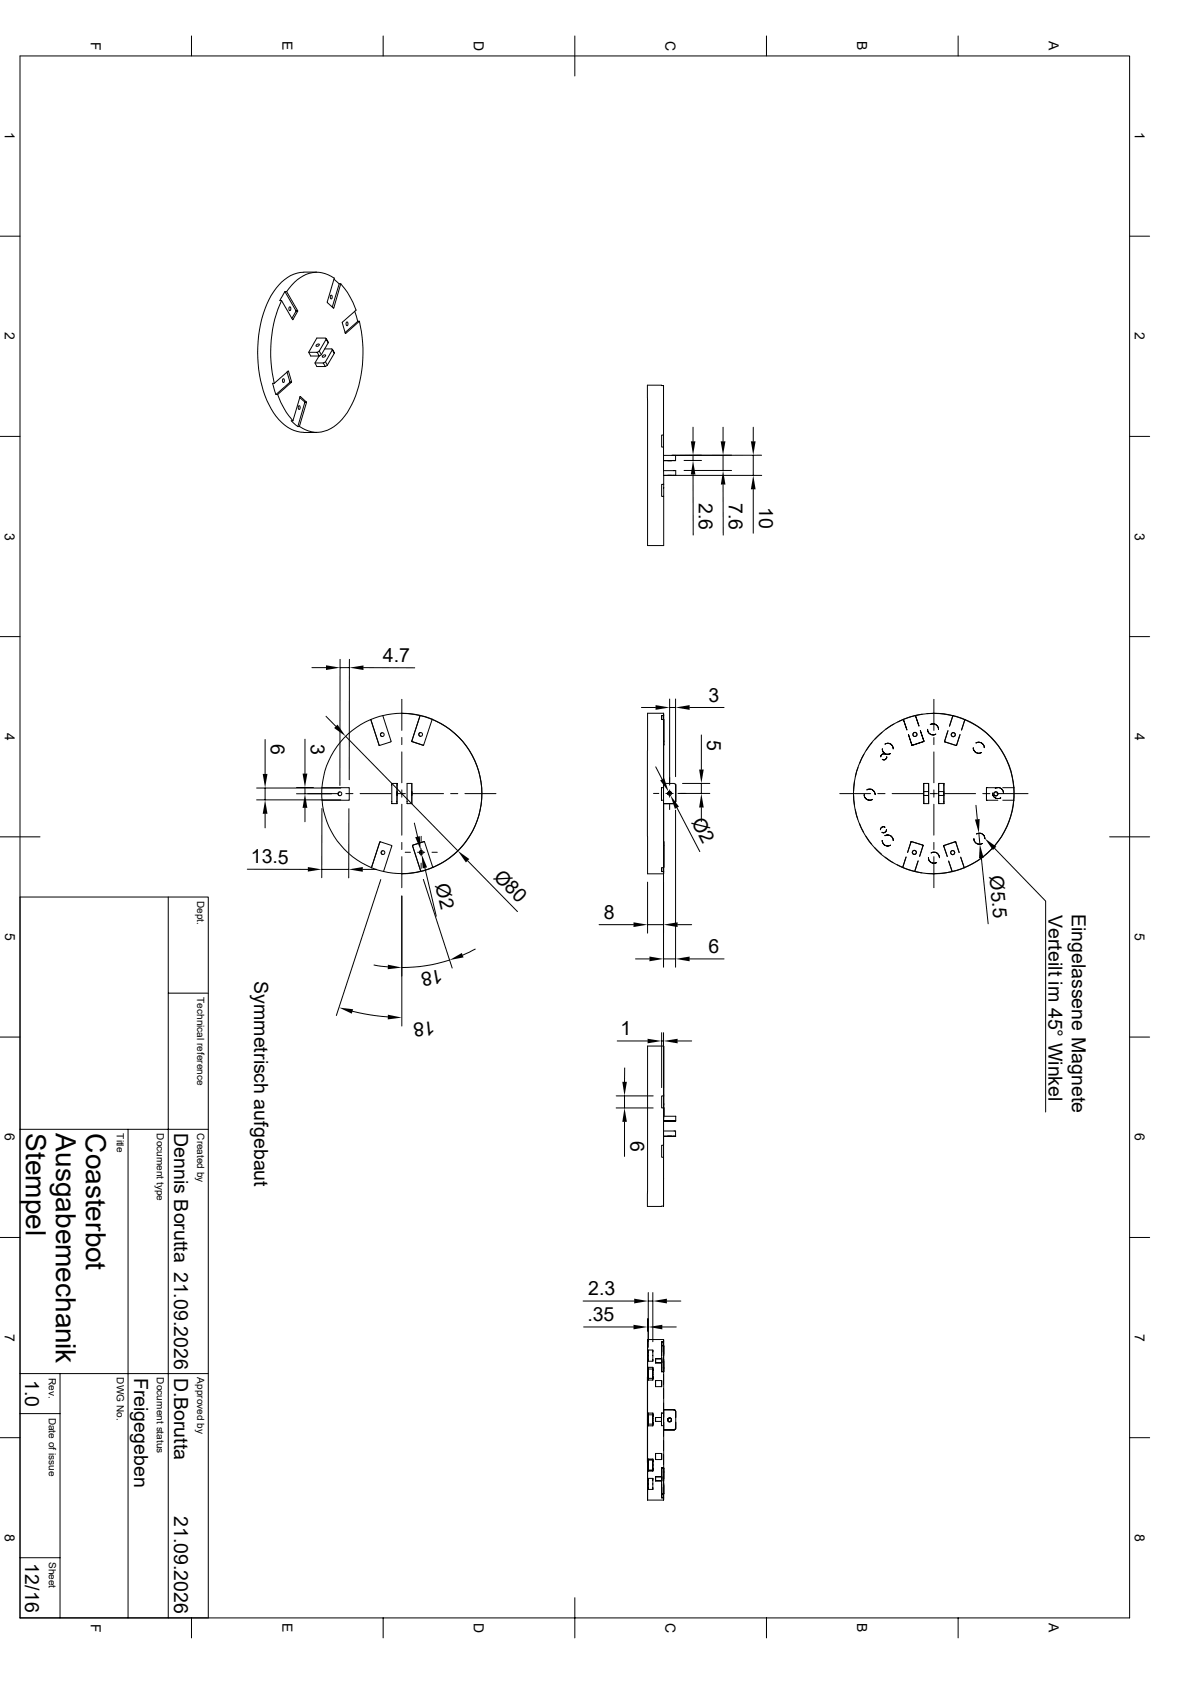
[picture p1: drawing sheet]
<svg xmlns="http://www.w3.org/2000/svg" width="297mm" height="420mm" viewBox="0 0 297 420" stroke-linecap="round" stroke-linejoin="round" font-family="sans-serif">
<g fill="none" stroke="#000" stroke-width=".25">
<path d="M5 14h276.9v390h-276.9zM47.8 9v5M95.6 9v5M143.5 9v10M191.3 9v5M239.1 9v5M0 59h5M281.9 59h5M70.3 75.1l2.7 4.7M70.3 75.1a32.3 32.3 0 0 0-1.8 20.6M71.1 72.8l-1.3 2.3h.5M71.1 72.8h.4"/>
<path d="M71.1 72.8l2.8 4.8M71.5 72.8a9.5 9.5 0 0 1 8.1-4.8l1.6 .3 2.2 1.2-1.7 6.1M71.5 72.8l2.8 4.8M72.2 76.7a.38 .38 0 0 1 .4 .4 .38 .38 0 0 1-.4 .4zM72.9 79.5l1-1.8h.4l-1.2 2.1M73 79.8h.1M73.9 77.6v.1M73.9 77.6h.4M74.3 77.6v.1M75.8 67.9h3.3M75.8 68a9.5 9.5 0 0 0-7.5 4.9 30.5 30.5 0 0 0-3.3 22.1 18.5 18.5 0 0 0 6.8 11.7 7.5 7.5 0 0 0 4 1.2M81.7 75.6l1.6 1.3"/>
<path d="M82.5 73.8a.38 .38 0 0 1 .4 .4 .38 .38 0 0 1-.4 .3zM83.2 76.9h.1M83.4 69.7l1.2 1.2M85 70.9h-.3l-1.8 5.8M85 70.9l-1.7 6M85 70.9a19.9 19.9 0 0 1 3.9 6.5M88.5 77.7l.8 2.5M88.9 77.4l-3.5 3.1M68.5 95.7h-.5l.9 2.8M68.9 98.5h.4M69.3 98.5a19.9 19.9 0 0 0 3.8 6.6M70.6 94.7a.38 .38 0 0 1 .4 .3 .38 .38 0 0 1-.4 .4z"/>
<path d="M71.6 92.9l.7 2.4M71.9 92.7l.9 2.6M72 92.7l-3.5 3M72.3 95.3h.5M72.3 95.3v.2M72.3 95.5l-3.4 3M72.3 95.5h.4M72.7 95.5l-3.4 3M72.8 95.3l-.1 .2M74.8 99.3l1.3 1.1h.4M74.9 99l1.6 1.4M74.9 99l-1.8 6.1"/>
<path d="M77 88h2.2M78.6 90.6h2.1M79.1 86l.5-.1a.42 .42 0 0 1-.2 .5 .42 .42 0 0 1-.5-.1zM79.6 88.9l-1 1.7 .5 .9h2.1l-.5-.9M79.7 87.7l-.5 .3M80.2 88.6l-.5 .3M80.5 88.9l.7-.3a.42 .42 0 0 1-.2 .5 .42 .42 0 0 1-.6-.1zM81 87.1h1.8l.1 .3M81.2 84.5l.2 .2M81.2 90.3l-.5 .3M81.2 84.4h-2.1l-2.1 3.6 .6 .9h2.1l-.5-.9M81.4 84.5l.5 1.1"/>
<path d="M81.7 91.2l-.5 .3M81.9 85.6l-.5-.9-1.7 3M81.9 85.6l-1.7 3-.5-.9M82.9 87.4l.5 .8M82.9 87.4l-1.7 2.9 .5 .9M83 87.2l.4 1M83.4 88.2l-1.7 3M85.5 80.5l.7 2.8M86.1 83.1l3.2-2.9h.4l-3.5 3.1M86.4 80.5a.38 .38 0 0 1 .5 .4 .38 .38 0 0 1-.5 .3zM89.7 80.2a31.2 31.2 0 0 1-3 22.8 9.5 9.5 0 0 1-8.1 4.9l-1.6-.3-2.3-1.1M161.6 96.2l4 .1v12.3h-.5v3h.5l.1 9.3h-.6v3.1h.6v12.2h-4.1z"/>
<path d="M165.1 96.3h.5M0 109h5M73.1 105.1h-.4l1.6 1.4M74.5 101.4a.38 .38 0 0 1 .4 .4 .38 .38 0 0 1-.4 .4zM75.8 108h3.3M76 100.4l.1 .1M76.1 100.5l-1.8 6h.4l1.8-6M76.1 100.5h.4M76.5 100.4v.1M165.6 108.6v3M165.6 115h3zM165.6 117.5h3.1v1.2"/>
<path d="M166.6 115h1zM166.6 118.7h1zM168.2 113.7h.4v1.3M168.2 118.7h.5h-3h24.4M170.7 115h4.4M170.7 117.5h11.9M173 106.7v3.5M173 113.7v1.3M173 118.5v15.1M175.1 113.7h-7.4M180.5 106.7v3.5M180.5 113.7v3.8"/>
<path d="M188 106.7v3.5M188 113.7v5M190.1 113.7h-24.5M281.9 109h5M165.7 120.9v3.1M180.5 121v12.6M188 122.2v10.9M0 159h5M281.9 159h5M77.9 166.7h3.5M81.4 178.9l2.4 2.5M84.9 164.6l-.1 31.5"/>
<path d="M84.9 166.7h2.3M87.2 164.6v30.1M90.7 166.7l12.8 .1M92.5 179.7l2.1 6.4 2.9-.8M92.5 179.7h.1M92.5 179.7a20 20 0 0 0-12.1 20.1M95.5 178.7l-3 1M95.5 178.7l2.1 6.4M100.3 178.1a20 20 0 0 1 20 20.1 20 20 0 0 1-20 20M100.3 174.6v7.8M100.3 178.1h.1M104.9 178.6a19.3 19.3 0 0 0-9.4 .1"/>
<path d="M104.9 178.6a20 20 0 0 1 15.4 19.4 20 20 0 0 1-15.3 19.6M104.9 178.6l-2.1 6.5 2.8 1M104.9 178.6h.1M107.9 179.6l-2.3 6.5M160.1 176.7h3.5M165.1 178.7v1M165.6 178.7v7.4M165.6 178.1h-4v9.4v30.7h4M165.7 179.6v16M167.1 174.5v21.5M167.1 176.7h1.5M168.6 174.5v19.4"/>
<path d="M172.1 176.7h8.6M225.5 179.6l.9 2.6M225.5 179.6l-1.4 .7M228.5 178.6l.9 2.7M230.2 178.4l-1.7 .2-3 1M231.4 178.2h4.1l2.3 .5M233.1 174.6v7.8M237.8 178.7h.1M237.8 178.7l-.8 2.6M237.8 178.7l3 1M240.8 179.7l-.8 2.6M240.8 179.7a20 20 0 0 1 12.3 18.5 20 20 0 0 1-12.4 18.5"/>
<path d="M240.8 179.7h.1M64.1 199.7h20.9M64.1 196.8h20.9M66.2 184.7v8.6M66.2 196.8v2.9M74 196.6h4.2M76.1 184.6v8.6M76.1 196.6v1.6M80.3 196.7l6.9 .1-.1 3h-6.8M80.4 199.8a19.9 19.9 0 0 0 12.3 16.9M84.5 198.2h-10.5M84.8 197.7a.47 .47 0 0 0-.4 .5 .47 .47 0 0 0 .4 .5"/>
<path d="M86.3 183.9l28 28.5M86.3 198.2h1.8M89.9 198.2h7.7M95.4 183a.47 .47 0 0 0-.4 .4 .47 .47 0 0 0 .4 .5M97.6 185.1l-.1 .1M99.1 197.7v.9zM99.1 195.6v5.1zM99.1 195.6h-1.3v5.1h1.3M99.4 198.2h1.8M100.3 184.2v1.7M100.3 197.2v1.9M100.3 187.7v7.8"/>
<path d="M102.8 195.6h-1.2v5.1h1.2M102.8 195.6v5.1M102.8 197.7v.9zM103 198.2h7.7M105 182.9a.47 .47 0 0 0-.5 .5 .47 .47 0 0 0 .5 .5M105.6 186.1h.1M112.5 198.2h1.8M116 198.2h7.8M163.1 198.1h1.3M163.7 191.5l1.6 3.1M165.1 197.7v1zM165.1 196.7v3.1"/>
<path d="M165.6 185.1v.2M165.6 199.7l.1 .1M165.7 186l-.1-7.9v.6h-.5v1h.5v17h-.5v3.1h.5v16.9h-.5v.9h.5v.6l.1-8M165.7 185v.2M165.7 196.7l-.1 .1M166.2 198.1h1.8M166.8 197.8l.3-.1 .5 .2a.47 .47 0 0 0-.7-.2 .47 .47 0 0 0-.2 .6zM166.9 197.7l.4 .9M167.1 197.2v1.9M168.3 195.7l.3 .3M168.3 195.6h-2.7v5.1M168.6 196v4.2l-.4 .4"/>
<path d="M168.7 196v4.2M168.7 195.8l-.1 .2M169.2 198.1h8M170.3 195.6h6.9M175 183.5v8.7M175 195.6v2.5M209.6 198.2h7.7M213.1 198.7l.2 2.3M213.3 195.1l-.2 2.3M214.2 191.6l-.7 2.3M215.6 188.4l-1 2.1M215.7 198.4a1.35 1.35 0 0 0 2 1.2"/>
<path d="M216.4 197.2a1.36 1.36 0 0 1 2 1.2M217 199.8h.1M217 197.1h.1M217.6 185.4l-1.4 1.9M219.1 198.2h1.8M220.1 182.9l-1.7 1.6M220.2 187a1.35 1.35 0 0 0 2 1.2M220.6 188.2h.1M220.6 189.7h.1M220.9 185.8a1.34 1.34 0 0 1 2 1.2M221 188.3a.74 .74 0 0 0-1.2 .7M221.3 189a.72 .72 0 0 1-1.1 .6"/>
<path d="M221.6 188.3h.1M221.6 185.6h.1M222.7 198.2h7.7M223.1 180.8l-2 1.3M226.7 183.4l1 2.7M227.7 186.1h.1M228.3 182.9h.1M228.3 183.9h.1M229.7 182.4l.9 2.6M230.5 195.6h1.3v1.9v-1.9M230.5 197.7h1.3M230.5 198.6h1.3"/>
<path d="M230.5 197.7v.9zM230.5 195.6v1.9zM230.6 185l-2.9 1.1M231.5 182.1a1.35 1.35 0 0 0 2.1 1.2M231.8 197.7v.9zM232.2 180.9a1.34 1.34 0 0 1 2 1.2M232.2 198.2h1.8M232.9 183.5h.1M232.9 180.8h.1M233.1 187.7v7.8M233.1 184.2v1.7M233.1 197.2v1.9"/>
<path d="M234.3 197.7h1.3M234.3 198.6h1.3M234.3 197.7v.9zM234.3 195.6v1.9v-1.9h1.3v1.9v-1.9M234.3 198.7v2M235.6 197.7v.9zM235.6 195.6h.1M235.8 198.2h7.7M235.8 185.3l3 .8M236.6 182.5l-.8 2.8M237.9 182.9h.1M237.9 183.9h.1"/>
<path d="M238.7 186.1h.1M239.6 183.4l-.8 2.7M242.9 186.7a1.34 1.34 0 0 0 2.1 1.2M243.6 185.5a1.4 1.4 0 0 1 2.1 1.2M244.3 188.1h.1M244.3 185.3h.1M245.3 198.2h1.8M246.3 196.7v3.1M246.3 199.8h2.7M246.3 196.7h2.8M247.7 198a1.35 1.35 0 0 0 2.1 1.2M248.4 196.8a1.34 1.34 0 0 1 2 1.2"/>
<path d="M248.5 197.7h.1M248.5 198.7h.1M248.8 198.2h7.8M249.1 199.4h.1M249.1 196.6h.1M253.1 196.7h-2.8M253.1 199.8h-2.8M0 209h10M61.7 217l15.1 .1M66.2 203.2v3.5M76.1 201.7v3.5M80.3 217.1h6.7"/>
<path d="M80.3 201.9v17.3M87.1 201.9l-.1 17.3M90.6 217.1h3.4M92.7 216.7a19.9 19.9 0 0 0 12.3 .9M92.7 216.7h.1M94.8 210.3l-2.1 6.4M95 210.2l-.2 .1 3 .9-2.1 6.4M95 219.6l-11.1 34M95.6 212.4a.47 .47 0 0 0-.5 .5 .47 .47 0 0 0 .5 .5M100.3 200.8v7.7M100.3 210.4v1.7M100.3 213.9v7.8"/>
<path d="M101.1 212.8h1.3M103 211.2l2 6.4M103 211.1v.1M103.4 205.5l.8 3.4M104.2 212.8h1.8M105 217.6h.1M105 212.3l.2 1M105.1 208.8v1.3M105.1 211.9v1.8M105.1 215.5v1.3M105.2 212.4a.47 .47 0 0 0-.5 .5 .47 .47 0 0 0 .5 .4M105.7 219.6l7.2 22.1"/>
<path d="M105.8 210.1l2.3 6.5M105.8 210.1h.1M105.8 210.1l-2.8 .9M106 216.7l2.9 12.1M107.8 212.8h1.3M116.7 214.9l12.5 12.7M165.1 216.7v.9M165.6 200.7h2.6zM165.6 210.2v.1M165.6 211.1v.1M165.6 200.7h2.6h-2.5M165.6 200.7h.1"/>
<path d="M165.6 201.9v39.6M165.7 200.7v15.9M165.7 211v.2M167.1 200.8v1.3M168.6 202.3v39.2M169 201.7l5.7 10.9M175 201.6v3.5M213.5 202.2l.6 2.3M214.5 205.6l1 2.2M216.1 208.8l1.4 1.9M218.3 211.6l1.7 1.7M220.2 209.9a1.36 1.36 0 0 0 2 1.1"/>
<path d="M220.5 206.4h.1M220.5 207.9h.1M220.9 206.5a.72 .72 0 0 0-1.1 .7 .74 .74 0 0 1 1.1-.7M220.9 208.7a1.4 1.4 0 0 1 2 1.1M220.9 214l2 1.4M221.2 207.2a.74 .74 0 0 1-1.1 .6M221.6 211.2h.1M221.6 208.5h.1M223.9 215.9a17.9 17.9 0 0 0 6.2 2M226.1 214l-.8 2.6M227.4 210.2l-.9 2.7M227.4 210.2l2.9 .8"/>
<path d="M227.5 210.1h.1M227.5 210.1l-.1 .1M227.5 210.1l2.8 .9M228.2 212.3h.1M228.2 213.4h.1M229.2 215l-.9 2.6M230.3 211l-.8 2.8M230.6 200.7l-.1-1.9v1.9h1.3v-1.9v1.9M231.3 218.1l1.8 .1M231.7 214.2a1.35 1.35 0 0 0 2.1 1.1M231.8 200.7h.1M232.4 213a1.36 1.36 0 0 1 2.1 1.2"/>
<path d="M233.1 218.2h.1M233.1 215.6h.1M233.1 212.8h.1M233.1 200.8v7.7M233.1 210.4v1.7M233.1 213.9v7.8M234.3 200.7h1.3v-2v2M234.3 200.2v.5M235.5 211.2l.9 2.7M235.6 200.7h.1M236.8 215l.9 2.6M237.7 217.6h.1"/>
<path d="M237.8 212.4h.1M237.8 213.4h.1M238.4 210.2l-2.9 1M238.4 210.2l1 2.7M238.5 210.2h.1M239.8 214l.9 2.7M240.7 216.7a21.5 21.5 0 0 1-7.6 1.4M240.7 216.7h.1M243.1 209.4a1.38 1.38 0 0 0 2.1 1.2M243.6 201.1l.3 3.5M243.8 208.2a1.36 1.36 0 0 1 2 1.2M244.3 208l.3 2.8"/>
<path d="M244.4 210.8h.1M244.4 208.1h.1M244.9 214.2l1.7 16.5M248.2 211.8l12.8 13.2v52.7M276.9 209h10M5 224h47v180M42 224v180M100.3 223.7v32.5M112.2 239.7a38.8 38.8 0 0 1-11.9 1.9M118.6 237l-3.1 1.5M149.5 230.9h8.6M158.6 239.4h3.5"/>
<path d="M161.6 220.3v12.7M161.6 230.9h4M165.6 239.4h3M169.1 230.9h3.5M172.1 239.4h8.6M0 259h5M42 248h10M88 252.5l4.4 .9 4.4 .5M93.3 241l3.5 .4M154.1 259.9h7.5M165.1 257.9v13.7M165.1 259.9h.5"/>
<path d="M165.6 257.9v13.7M169.1 259.9h3.5M281.9 259h5M153.8 273.6h9.2M153.8 276.6h9.2M155.9 273.6v3M155.9 266.7v3.4M165.6 279.9v5.9M165.6 279.9h3.1M165.7 273.6v-12.4v17.3M165.7 276.5v2.2M165.7 278.7l-.1 1.2"/>
<path d="M165.7 261.2h-4.1v40h4v-12.2h-.5v-3h.5l.1-9.4h-.6v-3h.6v5.1M165.7 278.7h3v1.2M166.6 279.9h1zM5 282h47M32 282v122M155.9 280.1v8.7M165.6 288.8l.1 5.5M165.6 283.9v3M165.6 294.4v6.8M165.6 282.4h3v1.3M166.6 283.7h1zM168.2 283.7h.4"/>
<path d="M168.6 283.7h-3v5.3M168.6 283.7h.1M0 309h5M281.9 309h5M145.5 324.9h12.8M145.7 331.3h12.4M161.6 334.5v40.1zM161.6 329.3v3.1M161.6 331.3h.2M161.6 334.5h4M161.8 322.7v13.7M161.8 324.9h1.1"/>
<path d="M161.8 337.6v-.5v2.8v-.5M161.8 339.9h1.1M161.8 337.1h1.1M162.9 322.7v12.3M162.9 337.6v-.5v2.8v-.5M163.6 339.3v1zM163.6 339.3h1.5M165.1 339.3v1zM165.1 338.8v3.7v-1M165.1 335v3.7M165.3 331.3h3.5M165.6 334.5l.1 .6h-.6v.9h.6v37h-.6v1h.6l-.1 .6"/>
<path d="M165.6 334.5v.5h-.5v1h.5v2.5M165.6 339.6v2.5M165.6 338.8v3.6M165.6 335v3.6M165.7 335.1v3.6M165.7 339.4v3.1M166.5 324.9h3.4M0 359h5M5 353h10M5 343h47M15 343v61M161.8 353.7v-.4v2.7v-.4"/>
<path d="M161.8 355.2v.4v-2.8v.5h1.1v-.5v2.8v-.4M161.8 341.9v-.5v2.8v-.5M161.8 342.3v-.5v2.8v-.4h1.1v.4v-2.8v.5M161.8 352.8h1.1M161.8 356h1.1M161.8 355.6h1.1M161.8 341.4h1.1M161.8 344.6h1.1M161.8 341.8h1.1M162.9 353.7v-.4v2.7v-.4M162.9 341.9v-.5v2.8v-.5M163.6 344.7v1.5z"/>
<path d="M163.6 353.9v1zM163.6 344.7h1.5M163.6 346.2h1.5M163.6 353.9h1.5M163.6 354.9h1.5M163.6 340.3h1.5M165.1 353.9v1zM165.1 344.7v1.5zM165.1 342.4v.1M165.1 341.4v1.1M165.1 342.5h.6M165.6 355.1v1.9z"/>
<path d="M165.6 352h2.6zM165.6 343.2v2.4M165.6 346.8v2.4M165.6 350.4v2.4h-.5v3.2h.5v2.5M165.6 359.7v2.4M165.6 352.8v.1M165.6 341.4v.1M165.6 353.9v-1.9l.1 1.9M165.6 357h2.7M165.7 355.1v1.9l-.1-1.9M165.7 341.5v.1M165.7 342.4v.1"/>
<path d="M165.7 352.8h-.6v3.2M166.7 354.3a.5 .5 0 0 0 .2 .7 .5 .5 0 0 0 .7-.3M166.7 354.3h.1M166.7 354.3a.48 .48 0 0 1 .7-.2 .48 .48 0 0 1 .2 .7 .49 .49 0 0 0-.3-.7 .49 .49 0 0 0-.6 .2M167.6 354.7v.1M167.6 354.7h.1M168.2 352l.4 .5M168.2 352l.5 .5v4.2M168.2 352h-2.6l.1 4M168.2 352l.3 .2 .1 .3M168.6 356.7v.1M168.6 352.5v1.4"/>
<path d="M168.6 355.1v1.6M168.6 356.8h.1M168.6 356.7l-.3 .3 .3-.2M168.6 356.7l.1 .1M168.7 355.1l-.1 1.7M281.9 359h5M161.6 374.6h4M161.8 364.8v-.5v2.8v-.5M161.8 369.6v-.5v2.8v-.4M161.8 365v-.4v2.7v-.4M161.8 367.1h1.1M161.8 364.3h1.1"/>
<path d="M161.8 371.9h1.1M161.8 369.1h1.1M161.8 367.3h1.1M161.8 364.6h1.1M162.9 364.8v-.5v2.8v-.5M162.9 369.6v-.5v2.8v-.4M162.9 365v-.4v2.7v-.4M163.6 362.9v1.5zM163.6 368.8v1zM163.6 368.7v1zM163.6 362.9h1.5M163.6 364.4h1.5"/>
<path d="M163.6 368.8h1.5M163.6 369.7h1.5M163.6 368.7h1.5M165.1 362.9v1.5zM165.1 368.8v1zM165.1 368.7v1zM165.1 366.6v.9M165.1 366.6v3.6M165.1 370.4v3.6M165.1 366.6h.1M165.1 366.6v1M165.1 366.5h.5"/>
<path d="M165.1 366.6h.6M165.6 363.3v2.4M165.6 366.9v2.4M165.6 370.5v2.5h-.5v1h.5v.6M165.6 367.4v.1M165.6 366.5v.1M165.6 366.5v3.7M165.6 370.4v3.6M165.7 366.6h.1M165.7 367.5v.1M165.7 366.6v3.1M165.7 370.5v3.5"/>
<path d="M5 389h10M143.5 398.9v10.1M47.8 404v5M95.6 404v5M191.3 404v5M239.1 404v5"/>
<circle cx="84.8" cy="198.2" r=".47"/>
<circle cx="95.4" cy="183.4" r=".47"/>
<circle cx="105" cy="183.4" r=".47"/>
<circle cx="167.1" cy="198.1" r=".48"/>
<circle cx="228.3" cy="183.4" r=".5"/>
<circle cx="233" cy="198.2" r="20"/>
<circle cx="237.9" cy="183.4" r=".5"/>
<circle cx="248.5" cy="198.2" r=".51"/>
<circle cx="95.6" cy="212.9" r=".47"/>
<circle cx="105.1" cy="212.9" r=".47"/>
<circle cx="228.2" cy="212.9" r=".5"/>
<circle cx="237.8" cy="212.9" r=".5"/>
<circle cx="167.1" cy="354.5" r=".47"/>
</g>
<g fill="#000">
<path d="M172.4 110.2h1.2l-.6 3.5zM173 115l.6 3.5h-1.2zM179.9 110.2h1.2l-.6 3.5zM187.4 110.2h1.2l-.6 3.5zM180.5 117.5l.6 3.5h-1.2zM188 118.7l.6 3.5h-1.2zM81.4 166.1l3.5 .6-3.5 .6zM87.2 166.7l3.5-.5v1.1zM163.6 176.1l3.5 .6-3.5 .5zM168.6 176.7l3.5-.6v1.1zM65.6 193.3h1.2l-.6 3.5zM75.5 193.2h1.2l-.6 3.4z"/>
<path d="M83.4 181.8l.8-.9 2.1 3zM164.8 194.9l1-.6 1.1 3.4zM174.5 192.2h1.1l-.6 3.4zM66.2 199.7l.6 3.5h-1.2zM76.1 198.2l.6 3.5h-1.2zM76.8 216.5l3.5 .6-3.5 .5zM87 217.1l3.6-.6v1.2zM103.6 209l1.2-.2 .2 3.5zM105.2 213.3l1.4 3.3-1.1 .2zM114.3 212.4l2.8 2.1-.8 .8zM167.3 198.6l2.2 2.8-1.1 .6zM175 198.1l.6 3.5h-1.1z"/>
<path d="M243.3 204.6l1.2-.1-.2 3.5zM244.6 210.8l.9 3.4-1.2 .1zM245.8 209.3l2.9 2.1-.9 .9zM112.2 239.7l3.1-1.7 .4 1.1zM158.1 230.3l3.5 .6-3.5 .6zM162.1 238.8l3.5 .6-3.5 .6zM165.6 230.9l3.5-.6v1.2zM168.6 239.4l3.5-.6v1.2zM84.6 251.6l3.5 .4-.3 1.1zM96.8 240.9l3.5 .7-3.5 .4zM96.8 253.4l3.5 .7-3.5 .5zM161.6 259.4l3.5 .5-3.5 .6z"/>
<path d="M165.6 259.9l3.5-.5v1.1zM155.3 270.1h1.2l-.6 3.5zM155.9 276.6l.6 3.5h-1.2zM158.1 330.8l3.5 .5-3.5 .6zM158.3 324.3l3.5 .6-3.5 .6zM161.8 331.3l3.5-.5v1.1zM162.9 324.9l3.6-.6v1.2z"/>
</g>
<g font-size="7">
<text x="6.5" y="283" transform="rotate(90 6.5 283)">Stempel</text>
<text x="14" y="283" transform="rotate(90 14 283)">Ausgabemechanik</text>
<text x="21.5" y="283" transform="rotate(90 21.5 283)">Coasterbot</text>
</g>
<g font-size="4.9">
<text x="174.5" y="125.6" transform="rotate(90 174.5 125.6)">2.6</text>
<text x="181.9" y="125.6" transform="rotate(90 181.9 125.6)">7.6</text>
<text x="189.5" y="126.5" transform="rotate(90 189.5 126.5)">10</text>
<text x="95.5" y="165.4">4.7</text>
<text x="176.8" y="175.2">3</text>
<text x="67.6" y="185.9" transform="rotate(90 67.6 185.9)">6</text>
<text x="77.6" y="185.8" transform="rotate(90 77.6 185.8)">3</text>
<text x="176.5" y="184.7" transform="rotate(90 176.5 184.7)">5</text>
<text x="172.5" y="205.1" transform="rotate(62 172.5 205.1)">Ø2</text>
<text x="62.6" y="215.6">13.5</text>
<text x="108.6" y="220.9" transform="rotate(77 108.6 220.9)">Ø2</text>
<text x="123" y="219.1" transform="rotate(46 123 219.1)">Ø80</text>
<text x="246.9" y="218.8" transform="rotate(84 246.9 218.8)">Ø5.5</text>
<text x="150.7" y="229.4">8</text>
<text x="261.7" y="228.5" transform="rotate(90 261.7 228.5)">Verteilt im 45° Winkel</text>
<text x="267.5" y="228.1" transform="rotate(90 267.5 228.1)">Eingelassene Magnete</text>
<text x="176.8" y="238">6</text>
<text x="63.4" y="244.9" transform="rotate(90 63.4 244.9)">Symmetrisch aufgebaut</text>
<text x="110.2" y="241.9" transform="rotate(170 110.2 241.9)">18</text>
<text x="108.4" y="255" transform="rotate(174 108.4 255)">18</text>
<text x="154.9" y="258.5">1</text>
<text x="43.5" y="283" transform="rotate(90 43.5 283)">Dennis Borutta 21.09.2026</text>
<text x="157.4" y="284.9" transform="rotate(90 157.4 284.9)">6</text>
<text x="146.8" y="323.4">2.3</text>
<text x="146.6" y="329.9">.35</text>
<text x="6.3" y="344.5" transform="rotate(90 6.3 344.5)">1.0</text>
<text x="33.5" y="344" transform="rotate(90 33.5 344)">Freigegeben</text>
<text x="43.5" y="344" transform="rotate(90 43.5 344)">D.Borutta</text>
<text x="43.5" y="378.5" transform="rotate(90 43.5 378.5)">21.09.2026</text>
<text x="6.3" y="390.4" transform="rotate(90 6.3 390.4)">12/16</text>
</g>
<g font-size="3.5">
<text x="22.6" y="10.4" transform="rotate(90 22.6 10.4)">F</text>
<text x="70.5" y="10.3" transform="rotate(90 70.5 10.3)">E</text>
<text x="118.3" y="10.2" transform="rotate(90 118.3 10.2)">D</text>
<text x="166.1" y="10.2" transform="rotate(90 166.1 10.2)">C</text>
<text x="214" y="10.3" transform="rotate(90 214 10.3)">B</text>
<text x="261.8" y="10.3" transform="rotate(90 261.8 10.3)">A</text>
<text x="1.2" y="33" transform="rotate(90 1.2 33)">1</text>
<text x="283.2" y="33" transform="rotate(90 283.2 33)">1</text>
<text x="1.2" y="83" transform="rotate(90 1.2 83)">2</text>
<text x="283.2" y="83" transform="rotate(90 283.2 83)">2</text>
<text x="1.2" y="133" transform="rotate(90 1.2 133)">3</text>
<text x="283.2" y="133" transform="rotate(90 283.2 133)">3</text>
<text x="1.2" y="183" transform="rotate(90 1.2 183)">4</text>
<text x="283.2" y="183" transform="rotate(90 283.2 183)">4</text>
<text x="1.3" y="233" transform="rotate(90 1.3 233)">5</text>
<text x="283.3" y="233" transform="rotate(90 283.3 233)">5</text>
<text x="1.2" y="283" transform="rotate(90 1.2 283)">6</text>
<text x="283.2" y="283" transform="rotate(90 283.2 283)">6</text>
<text x="1.2" y="333" transform="rotate(90 1.2 333)">7</text>
<text x="283.2" y="333" transform="rotate(90 283.2 333)">7</text>
<text x="1.2" y="383" transform="rotate(90 1.2 383)">8</text>
<text x="283.2" y="383" transform="rotate(90 283.2 383)">8</text>
<text x="22.6" y="405.4" transform="rotate(90 22.6 405.4)">F</text>
<text x="70.5" y="405.3" transform="rotate(90 70.5 405.3)">E</text>
<text x="118.3" y="405.2" transform="rotate(90 118.3 405.2)">D</text>
<text x="166.1" y="405.2" transform="rotate(90 166.1 405.2)">C</text>
<text x="214" y="405.3" transform="rotate(90 214 405.3)">B</text>
<text x="261.8" y="405.3" transform="rotate(90 261.8 405.3)">A</text>
</g>
<g font-size="2.5">
<text x="49.2" y="225" transform="rotate(90 49.2 225)">Dept.</text>
<text x="49.2" y="249" transform="rotate(90 49.2 249)">Technical reference</text>
<text x="29.2" y="283" transform="rotate(90 29.2 283)">Title</text>
<text x="39.2" y="283" transform="rotate(90 39.2 283)">Document type</text>
<text x="49.2" y="283" transform="rotate(90 49.2 283)">Created by</text>
<text x="12.2" y="344" transform="rotate(90 12.2 344)">Rev.</text>
<text x="29.2" y="344" transform="rotate(90 29.2 344)">DWG No.</text>
<text x="39.2" y="344" transform="rotate(90 39.2 344)">Document status</text>
<text x="49.2" y="344" transform="rotate(90 49.2 344)">Approved by</text>
<text x="12.2" y="354" transform="rotate(90 12.2 354)">Date of issue</text>
<text x="12.2" y="390" transform="rotate(90 12.2 390)">Sheet</text>
</g>
</svg>
